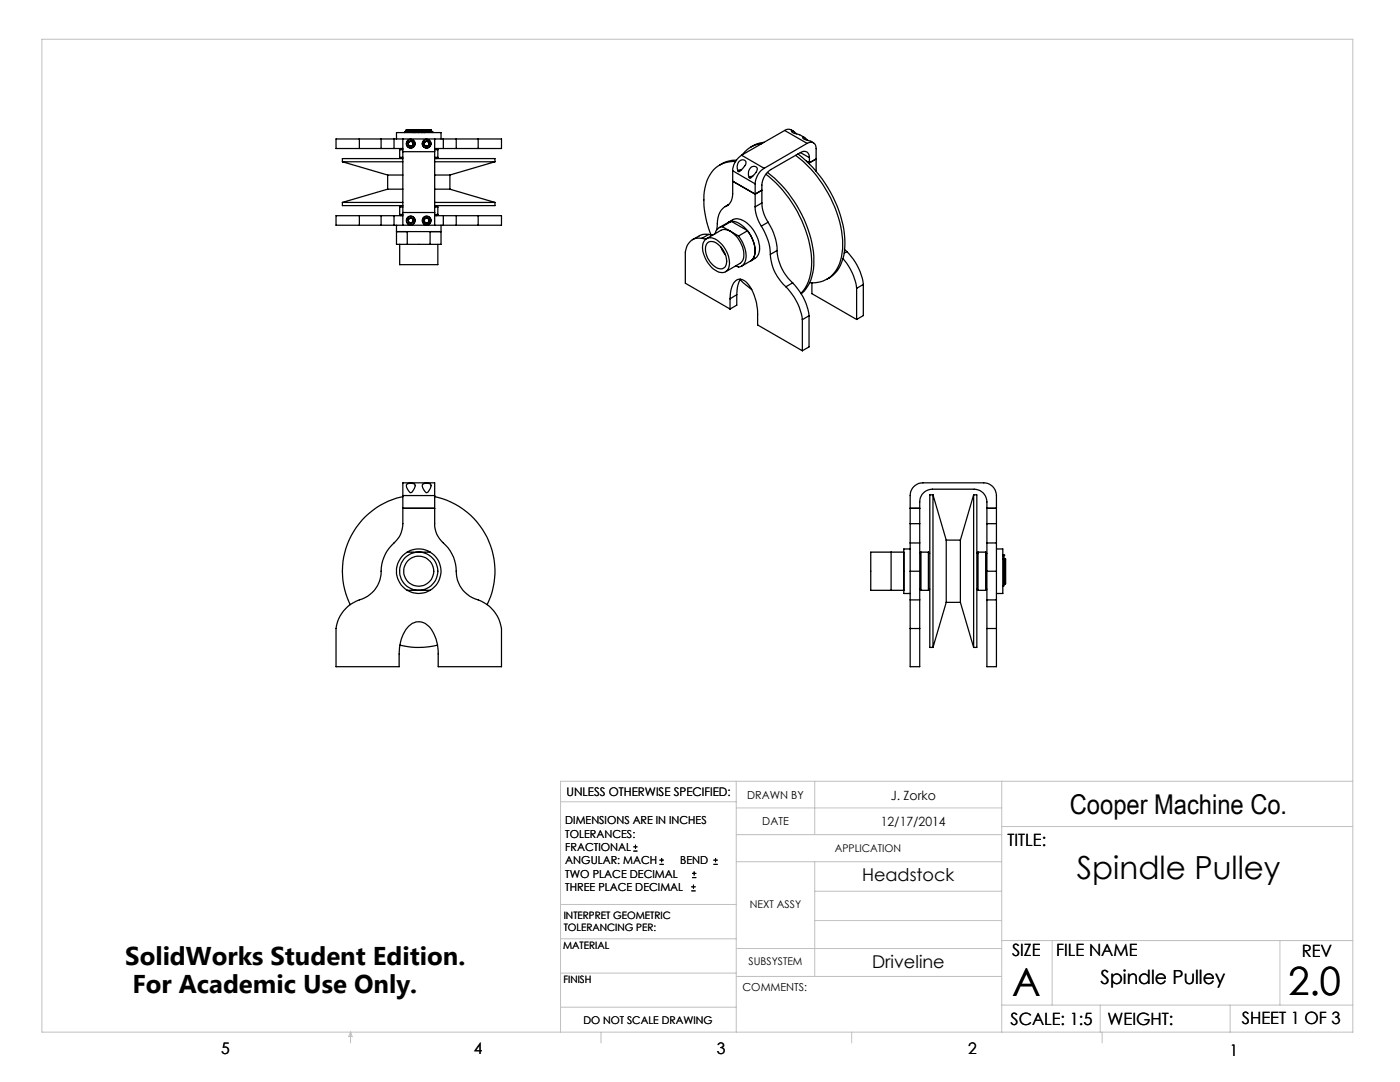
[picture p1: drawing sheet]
<svg xmlns="http://www.w3.org/2000/svg" width="279mm" height="216mm" viewBox="0 0 279 216" stroke-linecap="round" stroke-linejoin="round" font-family="sans-serif">
<g fill="none" stroke="#000" stroke-width=".2">
<path d="M126.4 169.8h.8M126.4 169h.8M126.8 168.6v.8M131.6 172.5h.9M131.6 171.6h.9M132 171.2v.8M138 177.8h.8M138 177h.8M138.1 175.1h.9M138.1 174.3h.9M138.4 176.5v.8M138.5 173.9v.8"/>
<path d="M142.4 172.5h.8M142.4 171.6h.8M142.8 171.2v.8"/>
</g>
<g fill="none" stroke="#c0c0c0" stroke-width=".2">
<path d="M8.4 7.8h261.6v198.2h-261.6zM111.9 160h35M146.9 155.9v50.1M162.6 155.9v10.6M199.9 155.9v50.1M270 155.9h-158.1v50.1M146.9 166.5h53M146.9 161.2h53M146.9 171.9h53M162.6 171.9v22.9M162.6 177.8h37.3M199.9 164.9h70.1"/>
<path d="M111.9 194.2h35M111.9 187.3h35M111.9 180.5h35M146.9 189.3h53M146.9 194.8h53M162.6 183.7h37.3M199.9 187.7h70.1M210 187.7v12.9M255.4 187.7v12.9M70 206v2.1M70 206l.3 .8h-.7zM111.9 201h35"/>
<path d="M119.9 206v2.1M170 206v2.1M199.9 200.6h70.1M219.6 200.6v5.4M220 206v2.1M245.5 200.6v5.4"/>
</g>
<g fill="none" stroke="#000" stroke-width=".25">
<path d="M68.3 32.3h12.1M68.3 32.3l9.1 2.6M71.7 29.6h4.4M71.7 27.7h4.4M71.7 27.7h-4.6v1.9h4.6M71.7 27.7v1.9M76.1 29.6h2.5M76.1 27.7h2.5M76.1 27.7v1.9M77.4 34.9h3M77.4 37.7h3M77.4 37.7l-9.1 2.7"/>
<path d="M77.4 34.9v2.8M78.6 29.6h1.8M78.6 27.7h1.8M78.6 27.7v1.9M79.1 27.7v-1.2h8.9v1.2M79.8 29.9h.6M79.8 31.4h.6M79.8 29.9v1.5M79.8 31.4l.2 .2M80 29.6l-.2 .3M80.4 27.7v2.6M80.4 31.6h-12.1v.7"/>
<path d="M80.4 30.3v12.1M80.4 30.3h6.3M80.4 27.7h6.3M81 26v.2h5.1v-.2M81 26h5.1M81 26l.1-.1h4.9l.1 .1M81.2 26.2h.1M81.5 28.4l.5-.3 .4 .3v.6l-.4 .2-.5-.2zM82.4 26.2h.1M82.4 26.2h-1.6v.3M82.4 26.2v.3M82.5 26.2h.3"/>
<path d="M82.5 26.2v.3M82.8 26.2h.2M82.8 26.2v.3M83 26.2v.3M83 26.2h.5M83.5 26.2h.1M83.5 26.2v.3M83.6 26.2h.1M83.6 26.2h.5M83.6 26.2v.3M84.1 26.2h.2M84.1 26.2v.3"/>
<path d="M84.3 26.2h.3M84.3 26.2v.3M84.6 26.2h.1M84.6 26.2v.3M84.7 28.4l.5-.3 .4 .3v.6l-.4 .2-.5-.2zM84.7 26.2h1.7v.3M84.7 26.2v.3M85.9 26.2h.1M86.7 27.7v2.6M86.7 29.6h1.8M86.7 27.7h1.8M86.7 29.9h.7"/>
<path d="M86.7 31.4h.7M86.7 32.3h12.1M86.7 31.6h12.1v.7M86.7 34.9h3.1M86.7 37.7h3.1M86.7 30.3v12.1M87.1 29.6l.3 .3M87.4 29.9v1.5M87.4 31.4l-.3 .2M88.5 29.6h2.6M88.5 27.7h2.6M88.5 27.7v1.9"/>
<path d="M89.8 37.7l9 2.7M89.8 34.9v2.8M91.1 29.6h4.3M91.1 27.7h4.3M91.1 27.7v1.9M95.4 27.7h4.7v1.9h-4.7M95.4 27.7v1.9M98.8 32.3l-9 2.6M146.2 34.1v4.6a2.56 2.56 0 0 1-1.2 2.4M146.2 36.2l4.5 2.5 1.3-.7M146.2 34.1l4.5 2.6M146.8 32.2a5.7 5.7 0 0 0-6.1 5.3 16.7 16.7 0 0 0 1.2 9.3"/>
<path d="M147 32l-2.1 .3-1.3 .6M147.4 34l-.2 .1M147.4 34h.1M147.5 32.2a.73 .73 0 0 1 1.1-.3 .73 .73 0 0 1 0 1.2l-.6 .8-.6 .4a1.5 1.5 0 0 1 .1-2.1zM148 33.9l-.6 .1M148 31a4.1 4.1 0 0 0-1.8 3.1M148 31l4.5 2.6M149.6 35.3h.1M149.7 35.3l-.2 .1M149.8 33.5a.73 .73 0 0 1 1.1-.3 .73 .73 0 0 1 0 1.2l-1.2 1.2a1.29 1.29 0 0 1-.2-1.8zM150.2 35.2l-.5 .1M150.7 36.7v4.6"/>
<path d="M152 28.7a5.1 5.1 0 0 0-3.9 2.2M152.4 28.4l-1.3 .3-1.3 .7M152.5 33.6a3.8 3.8 0 0 0-1.8 3.1M152.9 34.8a24 24 0 0 1 9.1 17.5 8.5 8.5 0 0 1-2.2 6.2M153.1 34.4a24.1 24.1 0 0 1 9.3 17.7 8 8 0 0 1-2.5 6.5M156.6 26a1.39 1.39 0 0 1 1.8 .2M156.6 26l-8.6 5M156.6 26l4.5 2.6M158.8 31a24.1 24.1 0 0 1 9.4 17.8 7.8 7.8 0 0 1-2.9 6.8l-1.7 .7-2 .1M159 26.7a1.1 1.1 0 0 0-1-.6v.2l.4 .3 1.2 .3M159.2 30.7a24.1 24.1 0 0 1 9.4 17.8 8.1 8.1 0 0 1-2.9 6.8l-.7 .4M159.6 26.9l1 .6"/>
<path d="M159.7 30.4a1.1 1.1 0 0 1 1.3-.1 1.1 1.1 0 0 1 .5 1.2M159.7 30.4l-5.9 3.4a4 4 0 0 0-1.8 3.1v3.6M159.7 30.4l1.8 1.1M161.1 28.6a1.1 1.1 0 0 1 1.3-.1 1.1 1.1 0 0 1 .5 1.2v4.5M161.1 28.6l-8.6 5M161.2 28l-.7-.6h-.3a1.59 1.59 0 0 0 1.5 .8l.6 .3M161.5 31.5v1.2M162.9 31.7l-1.4 .8-.5-.3M68.3 40.4h12.1M68.3 40.4v.6h12.1M71.7 44.9h4.4M71.7 43h4.4"/>
<path d="M71.7 43h-4.6v1.9h4.6M71.7 43v1.9M76.1 44.9h2.5M76.1 43h2.5M76.1 43v1.9M78.6 44.9h1.8M78.6 43h1.8M78.6 43v1.9M79.1 44.9v3.9h2.2M79.8 48.8v4h7.6v-4M79.8 41.3h.6M79.8 42.8h.6"/>
<path d="M79.8 41.3v1.5M79.8 42.8l.2 .2M80 41l-.2 .3M80.4 42.4v2.5M80.4 42.4h6.3M80.4 44.9h6.3M81.3 48.8v-2.6h-2.2h8.9h-2.2v2.6M81.3 48.8h4.5M81.5 43.7l.5-.2 .4 .2v.5l-.4 .4-.5-.3zM84.7 43.7l.5-.2 .4 .2v.6l-.4 .3-.5-.3zM86.7 42.4v2.5M86.7 44.9h1.8"/>
<path d="M86.7 43h1.8M86.7 41.3h.7M86.7 42.8h.7M86.7 40.4h12.1M87.1 41l.3 .3M87.4 41.3v1.5M87.4 42.8l-.3 .2M88 44.9v3.9h-2.2M88.5 44.9h2.6M88.5 43h2.6M88.5 43v1.9M91.1 44.9h4.3"/>
<path d="M91.1 43h4.3M91.1 43v1.9M95.4 43h4.7v1.9h-4.7M95.4 43v1.9M98.8 40.4v.6h-12.1M140.1 47.6a2.74 2.74 0 0 0-3.3 2.7v6.2l8.9 5.2M140.1 47.6l.8 .1M140.8 47.7a2.03 2.03 0 0 1 2.6 .5 5.3 5.3 0 0 1 2 5.4 1.62 1.62 0 0 1-2.7 .3 5.7 5.7 0 0 1-2.4-5.3zM141.3 48.4a1.84 1.84 0 0 1 2.3 .6 3.6 3.6 0 0 1 1 4.3 1.7 1.7 0 0 1-2.3-.3 3.9 3.9 0 0 1-1.2-4.4zM141.4 46.8l.9 .1M141.4 46.8l-.9-.1a5.2 5.2 0 0 0-2.3 1.1M141.4 46.8l-1.3 .8"/>
<path d="M142.7 46.6h.1M143.9 49.3l.9 1.6M144.1 45.2l-.6 .2a1.79 1.79 0 0 0-.8 1.2M144.1 45.2l1.7 .9M145 41.1a3.6 3.6 0 0 0-1.8 3.6l-.2 1.3M145.3 40.9l-.3 .2M145.3 44.4a2.45 2.45 0 0 1 2.8 .6 6.2 6.2 0 0 1 2.4 6.3l-.7 .8M145.3 44.4a2.79 2.79 0 0 1 4.1 .4 6.4 6.4 0 0 1 2.1 5.6l-.5 .9-1.2 .8M145.3 44.4l-1.8 1M145.4 40.8l-.7 .4M145.7 59.6a4.4 4.4 0 0 1 1.4-3.8 2.03 2.03 0 0 1 2.5 1.2 10.9 10.9 0 0 1 1.6 5.8v2l8.9 5.2M145.7 59.6v2.1"/>
<path d="M145.8 46.1a5.6 5.6 0 0 1 2.5 5.7l-.6 .7-2.9 1.7M145.8 46.1l-1.1-.3-.6 .1-3.1 1.7M145.8 46.1l1.6 1M145.9 44.2l-.6 .2M145.9 44.2l-1.8 1M145.9 44.2l3.3 1.8M147 58.8l-1.3 .8M147 58.8v2.1l-1.3 .8M147.4 47.1a5.3 5.3 0 0 1 1.1 5.5 1.11 1.11 0 0 1-1.6 .4M147.7 55.8l2.3 2M147.8 55.7a5.6 5.6 0 0 0-.8 3.1M149.2 46a5.3 5.3 0 0 1 1.1 5.6l-.5 .5"/>
<path d="M149.2 46l-1.8 1.1M149.8 52.1l-1.8 1M150.7 41.3a7.4 7.4 0 0 0 1.2 3.8M151.9 45.1a10.9 10.9 0 0 1 1.8 5.7M152 40.5a7.4 7.4 0 0 0 1.3 3.8M152 40.5l-1.3 .8M153.3 44.3a10.9 10.9 0 0 1 1.8 5.7M153.3 44.3l-1.4 .8M153.7 50.8a9.1 9.1 0 0 0 3.1 6.4M155.1 50a9.5 9.5 0 0 0 3.1 6.4M155.1 50l-1.4 .8M156.8 57.2a11.8 11.8 0 0 1 3.3 6.6"/>
<path d="M158.2 56.4a11.5 11.5 0 0 1 3.3 6.6M158.2 56.4l-1.4 .8M162 56.4v2.2l9 5.1M168.2 51.6a11.4 11.4 0 0 1 2.8 5.9M168.6 49.8l.4 .4M169 50.2a11.5 11.5 0 0 1 3.3 6.6M169 50.2l-.5 .3M171 57.5v6.2M172.3 56.8l-1.3 .7M172.3 56.8v6.2l-1.3 .7M160.1 63.8v6.2M161.5 63v6.2l-1.4 .8"/>
<path d="M161.5 63l-1.4 .8M80.4 98.9v-2.6h6.3v2.6M80.4 98.9v5.6a5.4 5.4 0 0 1-2.3 4.3 7.8 7.8 0 0 0-2 5.8 6.2 6.2 0 0 1-5 5.3 6.9 6.9 0 0 0-4 5.5v7.6h12.6v-2.5a7.4 7.4 0 0 1 2.6-6.1 2.99 2.99 0 0 1 4.1 1.6 8.9 8.9 0 0 1 1.1 4.5v2.5h12.6v-7.6a7.5 7.5 0 0 0-5.8-6.1 6 6 0 0 1-3.3-6 8 8 0 0 0-2.9-5.4l-.9-1.3-.5-1.5v-6.2M80.4 99.1a15.2 15.2 0 0 0-10.5 21.5M80.4 98.9h6.3M81.2 96.6a1.3 1.3 0 0 1 1.7 .2 1.95 1.95 0 0 1-1 1.5 1.7 1.7 0 0 1-.7-1.7zM84.4 96.6a1.3 1.3 0 0 1 1.6 .2 1.95 1.95 0 0 1-.9 1.5 1.7 1.7 0 0 1-.7-1.7zM86.7 99.1a15.2 15.2 0 0 1 10.5 21.5M186.2 98.7v30.5M186.2 98.7h-.6v30.5h.6M186.2 98.7l2.6 9.1M194.3 98.7v30.5"/>
<path d="M194.3 98.7h.6v30.5h-.6M194.3 98.7l-2.6 9.1M80.4 101.4h6.3M81.3 110.2a4.4 4.4 0 0 1 4.5 0M81.3 117.8a4.4 4.4 0 0 0 4.5 0M81.3 110.2a4.4 4.4 0 0 0 0 7.6M81.3 117.8h4.5M81.3 110.2h4.5M85.8 110.2a4.4 4.4 0 0 1 0 7.6M173.8 110.2h6.6v7.6h-6.6zM177.8 110.2v7.6M181.6 109.5h-1.2v8.9h1.2"/>
<path d="M181.6 104.5v-5.6a2.53 2.53 0 0 1 2.6-2.6h12.1a2.53 2.53 0 0 1 2.6 2.6v5.6M181.6 119.7v5.7M181.6 114v5.7M181.6 108.3v5.7M181.6 104.5v3.8M181.6 101.4h2M181.6 119.7h2M181.6 114h2M181.6 108.3h2M181.6 104.5h2M183.6 104.5v-4.3a2.53 2.53 0 0 1 2.5-2.6h8.3a2.53 2.53 0 0 1 2.6 2.6v4.3M183.6 119.7v5.7"/>
<path d="M183.6 114v5.7M183.6 108.3v5.7M183.6 104.5v3.8M183.6 117.5l.2 .3M183.8 110.2v7.6M183.8 117.8h1.5M183.8 110.2h1.5M183.8 110.2l-.2 .2M185.3 110.2v7.6M185.3 110.2l.3 .2M185.6 117.5l-.3 .3M188.8 107.8v12.4"/>
<path d="M188.8 107.8h2.9M191.7 107.8v12.4M194.9 117.5l.3 .3M195.2 110.2v7.6M195.2 117.8h1.5M195.2 110.2h1.5M195.2 110.2l-.3 .2M196.7 110.2v7.6M196.7 110.2l.3 .2M197 119.7v5.7M197 114v5.7M197 108.3v5.7"/>
<path d="M197 104.5v3.8M197 101.4h1.9M197 117.5l-.3 .3M197 119.7h1.9M197 114h1.9M197 108.3h1.9M197 104.5h1.9M198.9 109.5h1.2v8.9h-1.2M198.9 119.7v5.7M198.9 114v5.7M198.9 108.3v5.7M198.9 104.5v3.8"/>
<path d="M200.1 111.4h.5M200.1 111.5l.3 .1M200.1 110.9h.2M200.1 110.8h.2M200.3 110.9v6h-.2M200.3 110.8v.1M200.3 110.8h.1M200.3 116.3h.1M200.4 111.4v5.1h.2M200.6 111.4v5.1M200.6 111.4l.1 .1v4.9l-.1 .1M79.8 128.7a15.1 15.1 0 0 0 7.5 0"/>
<path d="M181.6 125.4v7.6h2v-7.6M181.6 125.4h2M188.8 120.2l-2.6 9M188.8 120.2h2.9M191.7 120.2l2.6 9M197 125.4v7.6h1.9v-7.6M197 125.4h1.9"/>
<circle cx="82" cy="28.7" r=".82"/>
<circle cx="82" cy="28.7" r=".48"/>
<circle cx="82" cy="28.7" r=".89"/>
<circle cx="85.1" cy="28.7" r=".82"/>
<circle cx="85.1" cy="28.7" r=".48"/>
<circle cx="85.2" cy="28.7" r=".89"/>
<circle cx="82" cy="44" r=".83"/>
<circle cx="82" cy="44" r=".48"/>
<circle cx="82" cy="44" r=".88"/>
<circle cx="85.1" cy="44" r=".82"/>
<circle cx="85.1" cy="44" r=".47"/>
<circle cx="85.2" cy="44" r=".88"/>
<circle cx="83.6" cy="114" r="3"/>
<circle cx="83.6" cy="114" r="3.8"/>
</g>
<g font-size="7.8">
<text x="202" y="198.7">A</text>
<text x="257.1" y="198.6">2.0</text>
</g>
<text font-size="6.3" x="214.9" y="175.5">Spindle Pulley</text>
<text font-size="5.4" x="213.5" y="162.4">Cooper Machine Co.</text>
<g font-size="5.1">
<text x="25" y="192.5">SolidWorks Student Edition.</text>
<text x="26.4" y="198.1">For Academic Use Only.</text>
</g>
<text font-size="3.9" x="219.7" y="196.3">Spindle Pulley</text>
<g font-size="3.5">
<text x="172" y="175.8">Headstock</text>
<text x="174.1" y="193.2">Driveline</text>
</g>
<g font-size="3.4">
<text x="201.1" y="168.8">TITLE:</text>
<text x="202" y="190.8">SIZE</text>
<text x="210.8" y="190.9">FILE NAME</text>
<text x="259.8" y="191">REV</text>
<text x="201.7" y="204.5">SCALE: 1:5</text>
<text x="221" y="204.5">WEIGHT:</text>
<text x="247.8" y="204.4">SHEET 1 OF 3</text>
</g>
<g font-size="3.2">
<text x="44.2" y="210.4">5</text>
<text x="94.6" y="210.3">4</text>
<text x="143.1" y="210.4">3</text>
<text x="193.2" y="210.3">2</text>
<text x="245.4" y="210.6">1</text>
</g>
<g font-size="2.5">
<text x="177.8" y="159.7">J. Zorko</text>
<text x="175.8" y="164.8">12/17/2014</text>
</g>
<text font-size="2.4" x="113.1" y="158.9">UNLESS OTHERWISE SPECIFIED:</text>
<g font-size="2.2">
<text x="149.1" y="159.4">DRAWN BY</text>
<text x="112.8" y="164.5">DIMENSIONS ARE IN INCHES</text>
<text x="112.8" y="167.1">TOLERANCES:</text>
<text x="152.1" y="164.7">DATE</text>
<text x="112.8" y="169.8">FRACTIONAL</text>
<text x="112.8" y="172.5">ANGULAR: MACH</text>
<text x="135.8" y="172.5">BEND</text>
<text x="112.8" y="175.1">TWO PLACE DECIMAL</text>
<text x="112.8" y="177.8">THREE PLACE DECIMAL</text>
<text x="148.2" y="197.8">COMMENTS:</text>
</g>
<g font-size="2.1">
<text x="166.6" y="170">APPLICATION</text>
<text x="149.7" y="181.2">NEXT ASSY</text>
<text x="149.4" y="192.7">SUBSYSTEM</text>
<text x="116.4" y="204.3">DO NOT SCALE DRAWING</text>
</g>
<g font-size="2">
<text x="112.5" y="183.3">INTERPRET GEOMETRIC</text>
<text x="112.5" y="185.9">TOLERANCING PER:</text>
<text x="112.4" y="189.4">MATERIAL</text>
<text x="112.4" y="196.2">FINISH</text>
</g>
</svg>
